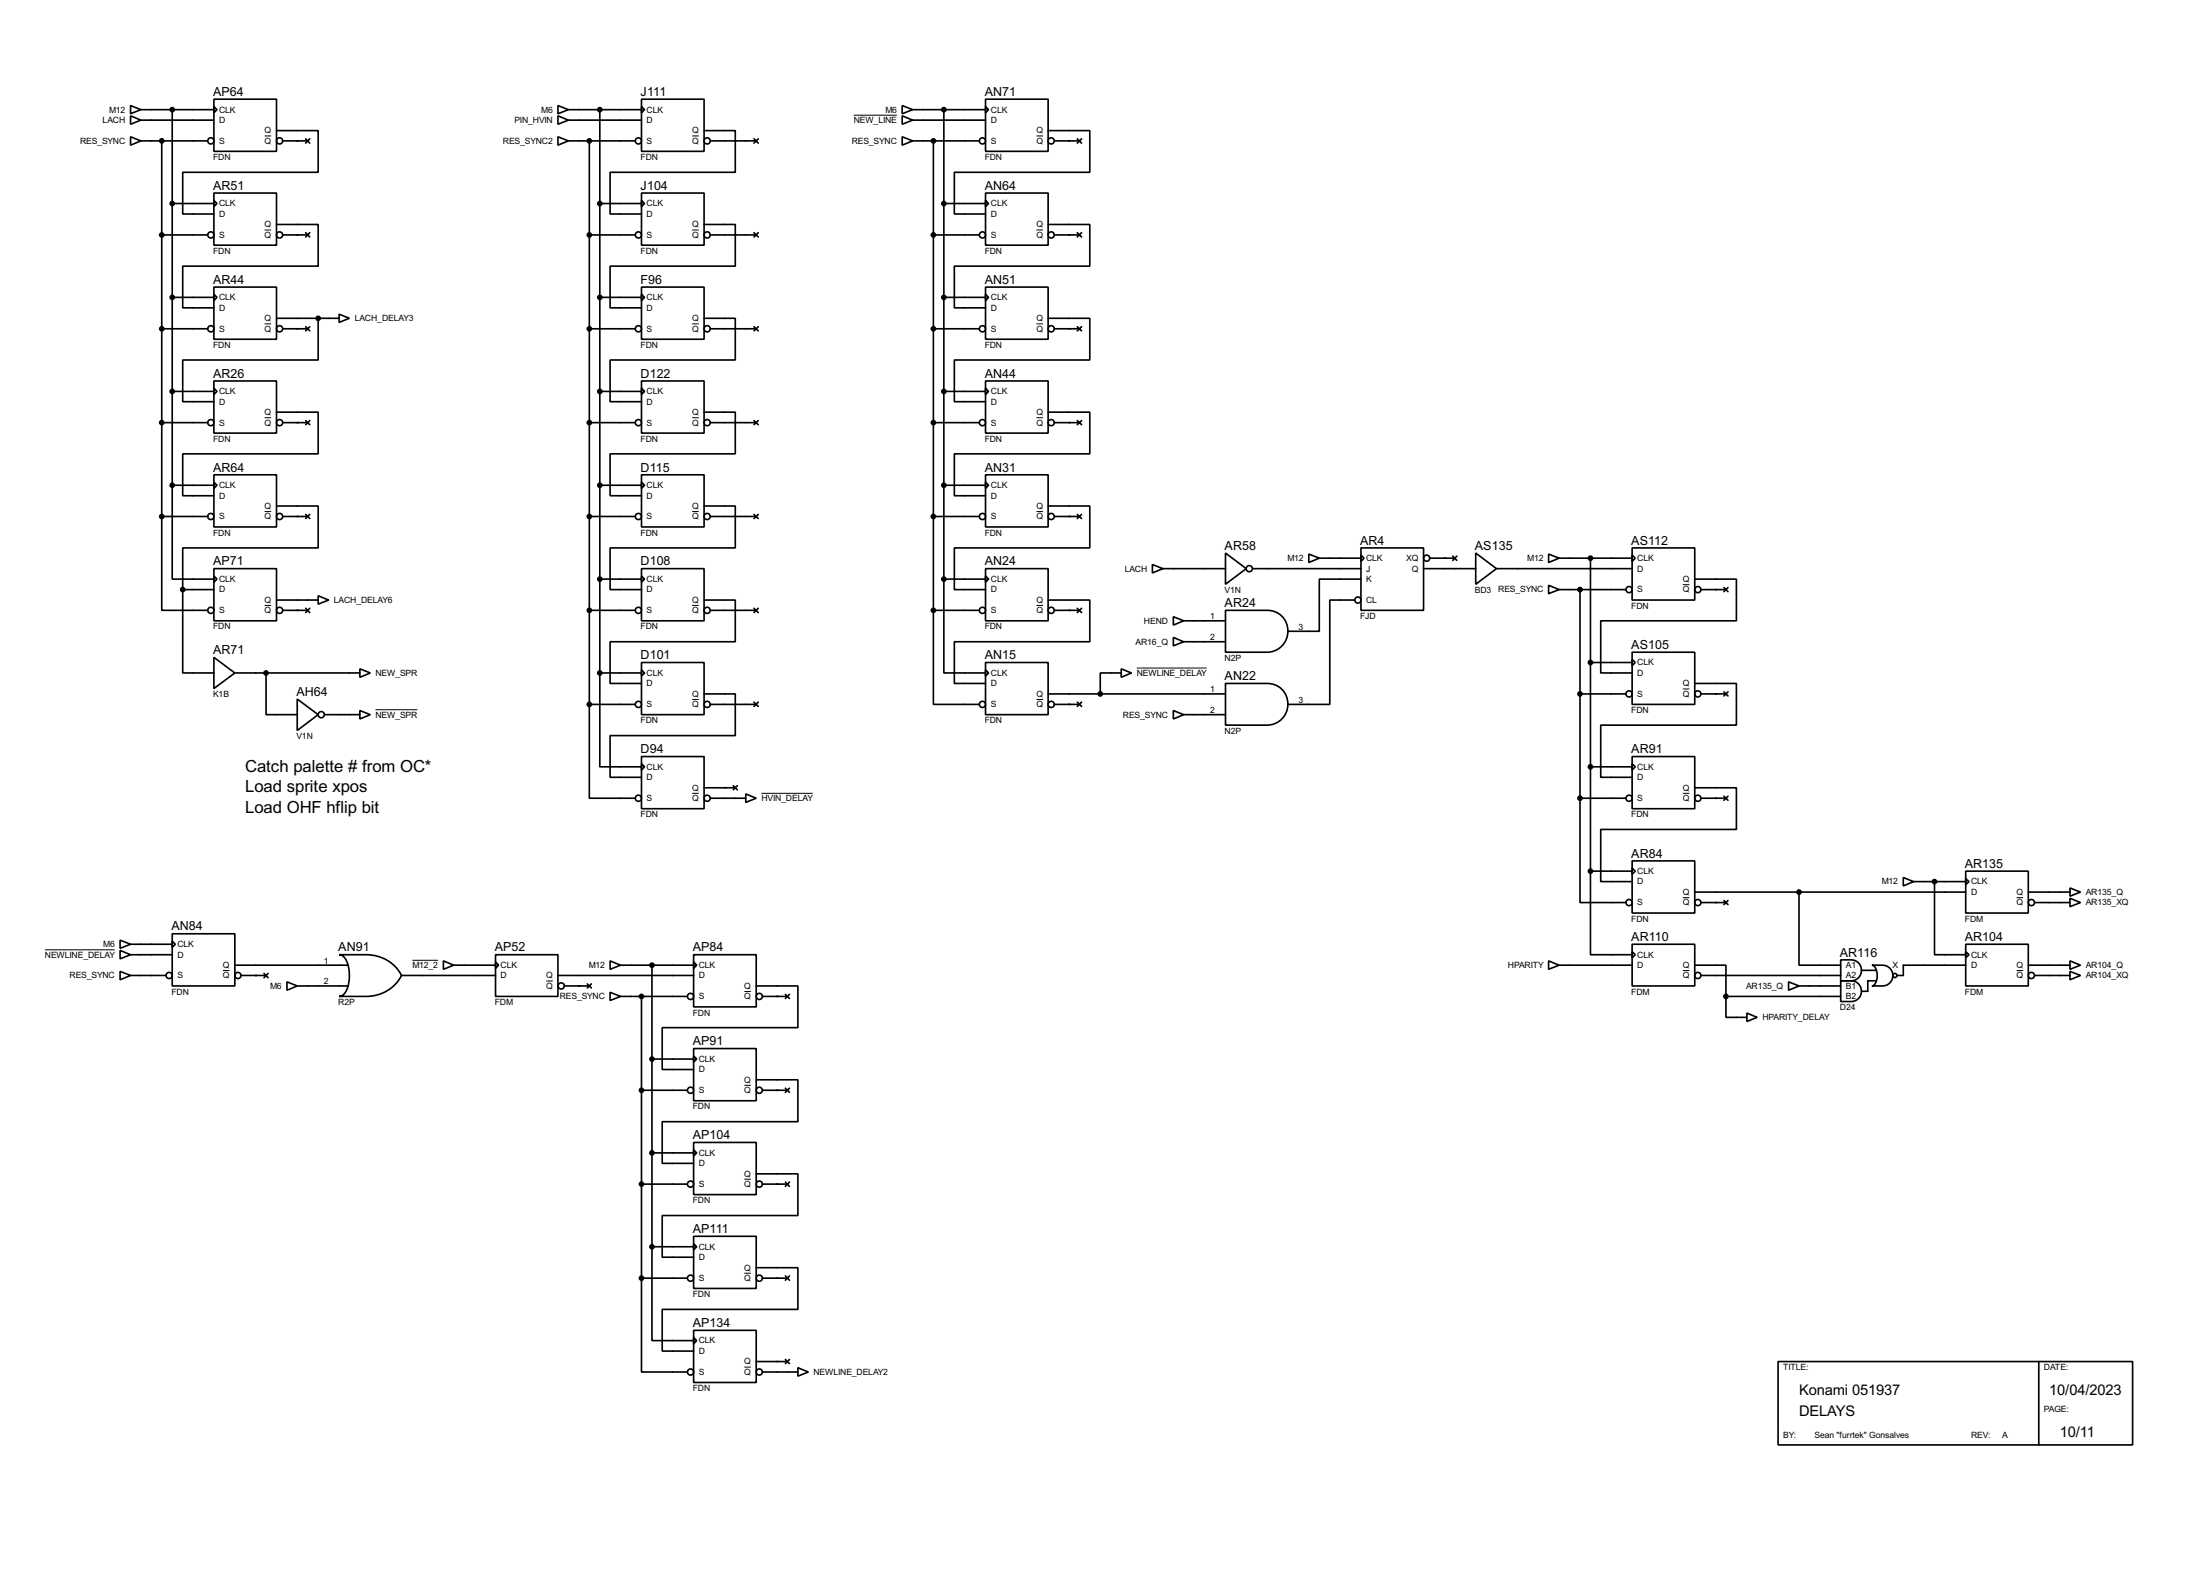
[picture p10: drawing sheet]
<svg xmlns="http://www.w3.org/2000/svg" width="536mm" height="383mm" viewBox="0 0 536 383" stroke-linecap="round" stroke-linejoin="round" font-family="sans-serif">
<g fill="none" stroke="#000" stroke-width=".4">
<path d="M31.8 25.7l2.5 1-2.5 1zM31.8 28.2l2.5 1.1-2.5 1zM31.8 33.3l2.5 1-2.5 1.1zM34.3 29.3h17.8M34.3 26.7h17.8M34.3 34.3h16.3M39.4 34.3v91.5M42 26.7v91.5M52.1 24.2h15.3v12.7h-15.3zM52.1 26l.8 .7-.8 .8zM67.4 31.8h10.1v10.2h-33v10.1h7.6M68.9 34.3h6.1"/>
<path d="M74.5 33.8l1 1.1M75.5 33.8l-1 1.1M135.9 25.7l2.6 1-2.6 1zM135.9 33.3l2.6 1-2.6 1.1zM135.9 28.2l2.6 1.1-2.6 1zM138.5 29.3h17.8M138.5 26.7h17.8M138.5 34.3h16.2M143.6 34.3v137.2M146.1 26.7v137.2M156.3 24.2h15.2v12.7h-15.2zM156.3 26l.7 .7-.7 .8z"/>
<path d="M171.5 31.8h7.6v10.2h-30.5v10.1h7.7M173 34.3h11.2M183.7 33.8l1 1.1M184.7 33.8l-1 1.1M219.8 25.7l2.5 1-2.5 1zM219.8 33.3l2.5 1-2.5 1.1zM219.8 28.2l2.5 1.1-2.5 1zM222.3 29.3h17.8M222.3 26.7h17.8M222.3 34.3h16.3M227.4 34.3v114.3M229.9 26.7v114.3"/>
<path d="M240.1 24.2h15.2v12.7h-15.2zM240.1 26l.7 .7-.7 .8zM255.3 31.8h10.2v10.2h-33v10.1h7.6M256.8 34.3h6.1M262.4 33.8l1.1 1.1M263.5 33.8l-1.1 1.1M39.4 57.2h11.2M42 49.6h10.1M52.1 47h15.3v12.7h-15.3zM52.1 48.8l.8 .8-.8 .7zM67.4 54.7h10.1v10.1h-33v10.2h7.6M68.9 57.2h6.1"/>
<path d="M74.5 56.7l1 1M75.5 56.7l-1 1M143.6 57.2h11.1M146.1 49.6h10.2M156.3 47h15.2v12.7h-15.2zM156.3 48.8l.7 .8-.7 .7zM171.5 54.7h7.6v10.1h-30.5v10.2h7.7M173 57.2h11.2M183.7 56.7l1 1M184.7 56.7l-1 1M227.4 57.2h11.2M229.9 49.6h10.2"/>
<path d="M240.1 47h15.2v12.7h-15.2zM240.1 48.8l.7 .8-.7 .7zM255.3 54.7h10.2v10.1h-33v10.2h7.6M256.8 57.2h6.1M262.4 56.7l1.1 1M263.5 56.7l-1.1 1M42 72.4h10.1M52.1 69.9h15.3v12.7h-15.3zM52.1 71.7l.8 .7-.8 .8zM67.4 77.5h15.2M74.5 79.6l1 1M75.5 79.6l-1 1"/>
<path d="M77.5 77.5v10.2h-33v10.1h7.6M82.6 76.5l2.5 1-2.5 1zM146.1 72.4h10.2M156.3 69.9h15.2v12.7h-15.2zM156.3 71.7l.7 .7-.7 .8zM171.5 77.5h7.6v10.2h-30.5v10.1h7.7M183.7 79.6l1 1M184.7 79.6l-1 1M229.9 72.4h10.2M240.1 69.9h15.2v12.7h-15.2zM240.1 71.7l.7 .7-.7 .8zM255.3 77.5h10.2v10.2h-33v10.1h7.6"/>
<path d="M262.4 79.6l1.1 1M263.5 79.6l-1.1 1M39.4 80.1h11.2M42 95.3h10.1M52.1 92.8h15.3v12.7h-15.3zM52.1 94.5l.8 .8-.8 .8zM68.9 80.1h6.1M143.6 80.1h11.1M146.1 95.3h10.2M156.3 92.8h15.2v12.7h-15.2zM156.3 94.5l.7 .8-.7 .8zM173 80.1h11.2"/>
<path d="M227.4 80.1h11.2M229.9 95.3h10.2M240.1 92.8h15.2v12.7h-15.2zM240.1 94.5l.7 .8-.7 .8zM256.8 80.1h6.1M39.4 102.9h11.2M42 118.2v22.8h10.1M42 118.2h10.1M52.1 115.6h15.3v12.7h-15.3zM52.1 117.4l.8 .8-.8 .7zM67.4 100.4h10.1v10.1h-33v10.2h7.6M68.9 102.9h6.1"/>
<path d="M74.5 102.4l1 1M75.5 102.4l-1 1M143.6 102.9h11.1M146.1 118.2h10.2M156.3 115.6h15.2v12.7h-15.2zM156.3 117.4l.7 .8-.7 .7zM171.5 100.4h7.6v10.1h-30.5v10.2h7.7M173 102.9h11.2M183.7 102.4l1 1M184.7 102.4l-1 1M227.4 102.9h11.2M229.9 118.2h10.2"/>
<path d="M240.1 115.6h15.2v12.7h-15.2zM240.1 117.4l.7 .8-.7 .7zM255.3 100.4h10.2v10.1h-33v10.2h7.6M256.8 102.9h6.1M262.4 102.4l1.1 1M263.5 102.4l-1.1 1M39.4 125.8v22.8h11.2M39.4 125.8h11.2M52.1 138.5h15.3v12.7h-15.3zM67.4 123.2h10.1v10.2h-33v10.2M68.9 125.8h6.1M74.5 125.3l1 1"/>
<path d="M75.5 125.3l-1 1M143.6 125.8h11.1M156.3 138.5h15.2v12.7h-15.2zM171.5 123.2h7.6v10.2h-30.5v10.2h7.7M173 125.8h11.2M183.7 125.3l1 1M184.7 125.3l-1 1M227.4 125.8h11.2M240.1 138.5h15.2v12.7h-15.2zM255.3 123.2h10.2v10.2h-33v10.2h7.6M256.8 125.8h6.1M262.4 125.3l1.1 1"/>
<path d="M263.5 125.3l-1.1 1M280.7 137.5l2.6 1-2.6 1zM283.3 138.5h15.2M298.5 134.7l5.1 3.8-5.1 3.8zM305.1 138.5h26.4M318.8 134.9l2.6 1-2.6 1.1zM321.4 135.9h10.1M331.5 133.4h15.3v15.2h-15.3zM331.5 135.2l.8 .7-.8 .8zM346.8 138.5h12.7M348.3 135.9h6.1M353.9 135.4l1 1.1"/>
<path d="M354.9 135.4l-1 1.1M359.5 134.7l5 3.8-5 3.8zM364.5 138.5h33.1M377.2 134.9l2.6 1-2.6 1.1zM379.8 135.9h17.8M387.4 135.9v76.2M397.6 133.4h15.2v12.7h-15.2zM397.6 135.2l.7 .7-.7 .8zM44.5 143.6v20.3h7.6M44.5 143.6h7.6M52.1 140.3l.8 .7-.8 .8zM67.4 146.1h10.1"/>
<path d="M68.9 148.6h6.1M74.5 148.1l1 1.1M75.5 148.1l-1 1.1M77.5 145.1l2.6 1-2.6 1zM143.6 148.6h11.1M146.1 141h10.2M156.3 140.3l.7 .7-.7 .8zM171.5 146.1h7.6v10.2h-30.5v10.1h7.7M173 148.6h11.2M183.7 148.1l1 1.1M184.7 148.1l-1 1.1M227.4 148.6v22.9h11.2"/>
<path d="M227.4 148.6h11.2M229.9 141v22.9h10.2M229.9 141h10.2M240.1 140.3l.7 .7-.7 .8zM255.3 146.1h10.2v10.2h-33v10.1h7.6M256.8 148.6h6.1M262.4 148.1l1.1 1.1M263.5 148.1l-1.1 1.1M285.8 155.2l2.5 1.1-2.5 1zM285.8 150.2l2.5 1-2.5 1zM288.3 156.3h10.2M288.3 151.2h10.2"/>
<path d="M298.5 148.6h10.2a5.1 5.1 0 0 1 5 5.1 5.1 5.1 0 0 1-5 5.1h-10.2zM330 146.1h-6.1v25.4h-10.2M331.5 141h-10.1v12.7h-7.7M377.2 142.5l2.6 1.1-2.6 1zM379.8 143.6h16.2M384.9 143.6v50.8M397.6 158.8h15.2v12.7h-15.2zM412.8 141h10.2v10.2h-33.1v12.7h7.7M414.3 143.6h6.1M419.9 143.1l1 1M420.9 143.1l-1 1M52.1 160.1l5.1 3.8-5.1 3.8z"/>
<path d="M57.2 163.9h30.5M64.8 163.9v10.1h7.6M72.4 170.2l5.1 3.8-5.1 3.9zM79 174h8.7M87.7 162.9l2.5 1-2.5 1zM87.7 173l2.5 1-2.5 1.1zM143.6 171.5v22.9h11.1M143.6 171.5h11.1M146.1 163.9v22.8h10.2M146.1 163.9h10.2M156.3 161.3h15.2v12.7h-15.2zM156.3 163.1l.7 .8-.7 .7z"/>
<path d="M171.5 169h7.6v10.1h-30.5v10.2h7.7M173 171.5h11.2M183.7 171l1 1M184.7 171l-1 1M240.1 161.3h15.2v12.7h-15.2zM240.1 163.1l.7 .8-.7 .7zM255.3 169h43.2M256.8 171.5h6.1M262.4 171l1.1 1M263.5 171l-1.1 1M273.1 162.9l2.5 1-2.5 1zM273.1 163.9h-5.1v5.1"/>
<path d="M285.8 173l2.5 1-2.5 1.1zM288.3 174h10.2M298.5 166.4h10.2a5.1 5.1 0 0 1 5 5.1 5.1 5.1 0 0 1-5 5.1h-10.2zM384.9 169h11.1M387.4 161.3h10.2M397.6 160.6l.7 .7-.7 .8zM412.8 166.4h10.2v10.2h-33.1v12.7h7.7M414.3 169h6.1M419.9 168.5l1 1M420.9 168.5l-1 1M156.3 184.2h15.2v12.7h-15.2zM156.3 186l.7 .7-.7 .8z"/>
<path d="M171.5 191.8h7.6M173 194.4h8.7M178.6 191.3l1 1M179.6 191.3l-1 1M181.7 193.3l2.5 1.1-2.5 1zM384.9 194.4v25.4h11.1M384.9 194.4h11.1M387.4 186.7h10.2M397.6 184.2h15.2v12.7h-15.2zM397.6 186l.7 .7-.7 .8zM412.8 191.8h10.2v10.2h-33.1v12.7h7.7M414.3 194.4h6.1"/>
<path d="M419.9 193.9l1 1M420.9 193.9l-1 1M387.4 212.1v20.4h10.2M387.4 212.1h10.2M397.6 209.6h15.2v12.7h-15.2zM397.6 211.4l.7 .7-.7 .8zM412.8 217.2h66M414.3 219.8h6.1M419.9 219.3l1 1M420.9 219.3l-1 1M438.2 217.2v17.8h10.2M463.6 213.7l2.5 1-2.5 1z"/>
<path d="M466.1 214.7h12.7M471.2 214.7v17.8h7.6M478.8 212.1h15.3v10.2h-15.3zM478.8 213.9l.8 .8-.8 .7zM494.1 217.2h10.1M495.6 219.8h8.6M504.2 216.2l2.6 1-2.6 1zM504.2 218.7l2.6 1.1-2.6 1zM29.3 228.9l2.5 1-2.5 1zM29.3 236.5l2.5 1-2.5 1.1zM29.3 231.4l2.5 1.1-2.5 1zM31.8 237.5h8.6"/>
<path d="M31.8 229.9h10.2M31.8 232.5h10.2M42 227.4h15.2v12.7h-15.2zM42 229.2l.7 .7-.7 .8zM57.2 235h27.7M58.7 237.5h6.1M64.3 237l1 1.1M65.3 237l-1 1.1M69.9 239.1l2.5 1-2.5 1zM82.6 232.5h6.6a9.4 9.4 0 0 1 8.6 5 9.5 9.5 0 0 1-8.6 5.1h-6.6a3.2 3.2 0 0 0 2.3-3.1 7.8 7.8 0 0 0-1.3-6.6zM97.8 237.5h22.9M108 234l2.5 1-2.5 1z"/>
<path d="M110.5 235h10.2M120.7 232.5h15.2v10.1h-15.2zM120.7 234.2l.8 .8-.8 .8zM135.9 237.5h33.1M143.1 239.6l1 1M144.1 239.6l-1 1M148.6 234l2.6 1-2.6 1zM151.2 235h17.8M158.8 235v68.6M169 232.5h15.2v12.7h-15.2zM169 234.2l.7 .8-.7 .8zM377.2 234l2.6 1-2.6 1z"/>
<path d="M379.8 235h17.8M397.6 229.9h15.2v10.2h-15.2zM397.6 231.7l.7 .8-.7 .7zM412.8 235h7.6v7.6M414.3 237.5h34.1M435.7 239.1l2.5 1-2.5 1zM448.4 233.7a5 5 0 0 1 4.1 .5 2.57 2.57 0 0 1 .8 2.9 2.57 2.57 0 0 1-2.4 1.7h-2.5zM448.4 238.8a5 5 0 0 1 4.1 .5 2.53 2.53 0 0 1 .8 2.9 2.53 2.53 0 0 1-2.4 1.7h-2.5zM453.4 236.3h3.6M456 235a5.2 5.2 0 0 1 4.1 .5 2.54 2.54 0 0 1 .8 2.9 2.54 2.54 0 0 1-2.4 1.7h-2.5a2.26 2.26 0 0 0 1.3-2.6 2.23 2.23 0 0 0-1.3-2.5zM457 238.8h-2v2.6h-1.6M478.8 229.9h15.3v10.2h-15.3z"/>
<path d="M478.8 231.7l.8 .8-.8 .7zM478.8 235h-15.2v2.5h-1.5M494.1 235h10.1M495.6 237.5h8.6M504.2 234l2.6 1-2.6 1zM504.2 236.5l2.6 1-2.6 1.1zM72.4 240.1h12.5M137.5 240.1h6.1M148.6 241.6l2.6 1-2.6 1zM151.2 242.6h16.2M156.3 242.6v68.6M158.8 257.9h10.2"/>
<path d="M169 255.3h15.2v12.7h-15.2zM169 257.1l.7 .8-.7 .7zM184.2 240.1h10.2v10.1h-33.1v10.2h7.7M185.7 242.6h6.1M191.3 242.1l1 1M192.3 242.1l-1 1M420.4 242.6v5.1h5.1M420.4 242.6h28M425.5 246.7l2.5 1-2.5 1zM438.2 240.1h10.2M156.3 265.5h11.1M169 278.2h15.2v12.7h-15.2z"/>
<path d="M169 280l.7 .7-.7 .8zM184.2 262.9h10.2v10.2h-33.1v10.2h7.7M185.7 265.5h6.1M191.3 265l1 1M192.3 265l-1 1M156.3 288.3h11.1M158.8 280.7h10.2M184.2 285.8h10.2v10.2h-33.1v10.1h7.7M185.7 288.3h6.1M191.3 287.8l1 1.1M192.3 287.8l-1 1.1M156.3 311.2v22.9h11.1"/>
<path d="M156.3 311.2h11.1M158.8 303.6v22.8h10.2M158.8 303.6h10.2M169 301h15.2v12.7h-15.2zM169 302.8l.7 .8-.7 .7zM184.2 308.7h10.2v10.1h-33.1v10.2h7.7M185.7 311.2h6.1M191.3 310.7l1 1M192.3 310.7l-1 1M169 323.9h15.2v12.7h-15.2zM169 325.7l.7 .7-.7 .8zM184.2 331.5h7.6"/>
<path d="M185.7 334.1h8.7M191.3 331l1 1M192.3 331l-1 1M194.4 333l2.5 1.1-2.5 1zM433.1 331.5h86.4v20.3h-86.4zM496.6 331.5v20.3"/>
<circle cx="51.3" cy="34.3" r=".75"/>
<circle cx="68.1" cy="34.3" r=".75"/>
<circle cx="155.5" cy="34.3" r=".75"/>
<circle cx="172.2" cy="34.3" r=".75"/>
<circle cx="239.3" cy="34.3" r=".75"/>
<circle cx="256" cy="34.3" r=".75"/>
<circle cx="51.3" cy="57.2" r=".75"/>
<circle cx="68.1" cy="57.2" r=".75"/>
<circle cx="155.5" cy="57.2" r=".75"/>
<circle cx="172.2" cy="57.2" r=".75"/>
<circle cx="239.3" cy="57.2" r=".75"/>
<circle cx="256" cy="57.2" r=".75"/>
<circle cx="51.3" cy="80.1" r=".75"/>
<circle cx="68.1" cy="80.1" r=".75"/>
<circle cx="155.5" cy="80.1" r=".75"/>
<circle cx="172.2" cy="80.1" r=".75"/>
<circle cx="239.3" cy="80.1" r=".75"/>
<circle cx="256" cy="80.1" r=".75"/>
<circle cx="51.3" cy="102.9" r=".75"/>
<circle cx="68.1" cy="102.9" r=".75"/>
<circle cx="155.5" cy="102.9" r=".75"/>
<circle cx="172.2" cy="102.9" r=".75"/>
<circle cx="239.3" cy="102.9" r=".75"/>
<circle cx="256" cy="102.9" r=".75"/>
<circle cx="51.3" cy="125.8" r=".75"/>
<circle cx="68.1" cy="125.8" r=".75"/>
<circle cx="155.5" cy="125.8" r=".75"/>
<circle cx="172.2" cy="125.8" r=".75"/>
<circle cx="239.3" cy="125.8" r=".75"/>
<circle cx="256" cy="125.8" r=".75"/>
<circle cx="304.3" cy="138.5" r=".75"/>
<circle cx="347.5" cy="135.9" r=".75"/>
<circle cx="51.3" cy="148.6" r=".75"/>
<circle cx="68.1" cy="148.6" r=".75"/>
<circle cx="155.5" cy="148.6" r=".75"/>
<circle cx="172.2" cy="148.6" r=".75"/>
<circle cx="239.3" cy="148.6" r=".75"/>
<circle cx="256" cy="148.6" r=".75"/>
<circle cx="330.7" cy="146.1" r=".75"/>
<circle cx="396.8" cy="143.6" r=".75"/>
<circle cx="413.5" cy="143.6" r=".75"/>
<circle cx="78.2" cy="174" r=".75"/>
<circle cx="155.5" cy="171.5" r=".75"/>
<circle cx="172.2" cy="171.5" r=".75"/>
<circle cx="239.3" cy="171.5" r=".75"/>
<circle cx="256" cy="171.5" r=".75"/>
<circle cx="396.8" cy="169" r=".75"/>
<circle cx="413.5" cy="169" r=".75"/>
<circle cx="155.5" cy="194.4" r=".75"/>
<circle cx="172.2" cy="194.4" r=".75"/>
<circle cx="396.8" cy="194.4" r=".75"/>
<circle cx="413.5" cy="194.4" r=".75"/>
<circle cx="396.8" cy="219.8" r=".75"/>
<circle cx="413.5" cy="219.8" r=".75"/>
<circle cx="494.8" cy="219.8" r=".75"/>
<circle cx="41.2" cy="237.5" r=".75"/>
<circle cx="57.9" cy="237.5" r=".75"/>
<circle cx="413.5" cy="237.5" r=".75"/>
<circle cx="461.5" cy="237.5" r=".5"/>
<circle cx="494.8" cy="237.5" r=".75"/>
<circle cx="136.7" cy="240.1" r=".75"/>
<circle cx="168.2" cy="242.6" r=".75"/>
<circle cx="184.9" cy="242.6" r=".75"/>
<circle cx="168.2" cy="265.5" r=".75"/>
<circle cx="184.9" cy="265.5" r=".75"/>
<circle cx="168.2" cy="288.3" r=".75"/>
<circle cx="184.9" cy="288.3" r=".75"/>
<circle cx="168.2" cy="311.2" r=".75"/>
<circle cx="184.9" cy="311.2" r=".75"/>
<circle cx="168.2" cy="334.1" r=".75"/>
<circle cx="184.9" cy="334.1" r=".75"/>
</g>
<g fill="#000">
<circle cx="72.4" cy="34.3" r=".2"/>
<circle cx="260.4" cy="34.3" r=".2"/>
<circle cx="72.4" cy="57.2" r=".2"/>
<circle cx="260.4" cy="57.2" r=".2"/>
<circle cx="72.4" cy="80.1" r=".2"/>
<circle cx="260.4" cy="80.1" r=".2"/>
<circle cx="72.4" cy="102.9" r=".2"/>
<circle cx="260.4" cy="102.9" r=".2"/>
<circle cx="72.4" cy="125.8" r=".2"/>
<circle cx="260.4" cy="125.8" r=".2"/>
<circle cx="351.8" cy="135.9" r=".2"/>
<circle cx="72.4" cy="148.6" r=".2"/>
<circle cx="260.4" cy="148.6" r=".2"/>
<circle cx="417.9" cy="143.6" r=".2"/>
<circle cx="260.4" cy="171.5" r=".2"/>
<circle cx="417.9" cy="169" r=".2"/>
<circle cx="176.6" cy="191.8" r=".2"/>
<circle cx="417.9" cy="194.4" r=".2"/>
<circle cx="417.9" cy="219.8" r=".2"/>
<circle cx="62.3" cy="237.5" r=".2"/>
<circle cx="141" cy="240.1" r=".2"/>
<circle cx="189.3" cy="242.6" r=".2"/>
<circle cx="189.3" cy="265.5" r=".2"/>
<circle cx="189.3" cy="288.3" r=".2"/>
<circle cx="189.3" cy="311.2" r=".2"/>
<circle cx="189.3" cy="331.5" r=".2"/>
</g>
<g fill="none" stroke="#000" stroke-width=".24">
<path d="M64.5 33.1h1.6M168.6 33.1h1.6M208 28.1h10.5M252.5 33.1h1.6M64.5 56h1.6M168.6 56h1.6M252.5 56h1.6M64.5 78.9h1.6M168.6 78.9h1.6M252.5 78.9h1.6M64.5 101.7h1.6M168.6 101.7h1.6"/>
<path d="M252.5 101.7h1.6M64.5 124.6h1.6M168.6 124.6h1.6M252.5 124.6h1.6M64.5 147.4h1.6M168.6 147.4h1.6M252.5 147.4h1.6M409.9 142.4h1.6M91.5 172.8h10.2M168.6 170.3h1.6M252.5 170.3h1.6M276.9 162.7h17"/>
<path d="M409.9 167.8h1.6M168.6 193.2h1.6M185.5 193.2h12.5M409.9 193.2h1.6M409.9 218.6h1.6M491.2 218.6h1.6M11 231.3h17M54.3 236.3h1.6M100.5 233.8h6.2M133.1 238.9h1.6M409.9 236.3h1.6M491.2 236.3h1.6"/>
<path d="M181.3 241.4h1.6M181.3 264.3h1.6M181.3 287.1h1.6M181.3 310h1.6M181.3 332.9h1.6"/>
</g>
<g fill="#000" stroke="#000" stroke-width=".4">
<circle cx="39.4" cy="34.3" r=".5"/>
<circle cx="41.9" cy="26.7" r=".5"/>
<circle cx="143.5" cy="34.3" r=".5"/>
<circle cx="146.1" cy="26.7" r=".5"/>
<circle cx="227.3" cy="34.3" r=".5"/>
<circle cx="229.9" cy="26.7" r=".5"/>
<circle cx="39.4" cy="57.2" r=".5"/>
<circle cx="41.9" cy="49.6" r=".5"/>
<circle cx="143.5" cy="57.2" r=".5"/>
<circle cx="146.1" cy="49.6" r=".5"/>
<circle cx="227.3" cy="57.2" r=".5"/>
<circle cx="229.9" cy="49.6" r=".5"/>
<circle cx="41.9" cy="72.4" r=".5"/>
<circle cx="77.5" cy="77.5" r=".5"/>
<circle cx="146.1" cy="72.4" r=".5"/>
<circle cx="229.9" cy="72.4" r=".5"/>
<circle cx="39.4" cy="80.1" r=".5"/>
<circle cx="41.9" cy="95.3" r=".5"/>
<circle cx="143.5" cy="80.1" r=".5"/>
<circle cx="146.1" cy="95.3" r=".5"/>
<circle cx="227.3" cy="80.1" r=".5"/>
<circle cx="229.9" cy="95.3" r=".5"/>
<circle cx="39.4" cy="102.9" r=".5"/>
<circle cx="41.9" cy="118.2" r=".5"/>
<circle cx="143.5" cy="102.9" r=".5"/>
<circle cx="146.1" cy="118.2" r=".5"/>
<circle cx="227.3" cy="102.9" r=".5"/>
<circle cx="229.9" cy="118.2" r=".5"/>
<circle cx="39.4" cy="125.8" r=".5"/>
<circle cx="143.5" cy="125.8" r=".5"/>
<circle cx="227.3" cy="125.8" r=".5"/>
<circle cx="387.4" cy="135.9" r=".5"/>
<circle cx="44.5" cy="143.6" r=".5"/>
<circle cx="143.5" cy="148.6" r=".5"/>
<circle cx="146.1" cy="141" r=".5"/>
<circle cx="227.3" cy="148.6" r=".5"/>
<circle cx="229.9" cy="141" r=".5"/>
<circle cx="384.8" cy="143.6" r=".5"/>
<circle cx="64.8" cy="163.9" r=".5"/>
<circle cx="143.5" cy="171.5" r=".5"/>
<circle cx="146.1" cy="163.9" r=".5"/>
<circle cx="268" cy="169" r=".5"/>
<circle cx="384.8" cy="169" r=".5"/>
<circle cx="387.4" cy="161.3" r=".5"/>
<circle cx="384.8" cy="194.4" r=".5"/>
<circle cx="387.4" cy="186.7" r=".5"/>
<circle cx="387.4" cy="212.1" r=".5"/>
<circle cx="438.2" cy="217.2" r=".5"/>
<circle cx="471.2" cy="214.7" r=".5"/>
<circle cx="158.8" cy="235" r=".5"/>
<circle cx="156.2" cy="242.6" r=".5"/>
<circle cx="158.8" cy="257.9" r=".5"/>
<circle cx="420.4" cy="242.6" r=".5"/>
<circle cx="156.2" cy="265.5" r=".5"/>
<circle cx="156.2" cy="288.3" r=".5"/>
<circle cx="158.8" cy="280.7" r=".5"/>
<circle cx="156.2" cy="311.2" r=".5"/>
<circle cx="158.8" cy="303.6" r=".5"/>
</g>
<g font-size="4.6">
<text x="59.7" y="187.9">Catch palette # from OC*</text>
<text x="59.7" y="192.9">Load sprite xpos</text>
<text x="59.7" y="198">Load OHF hflip bit</text>
</g>
<g font-size="4">
<text x="438.2" y="339.7">Konami 051937</text>
<text x="499.2" y="339.7">10/04/2023</text>
<text x="438.2" y="344.7">DELAYS</text>
<text x="501.7" y="349.8">10/11</text>
</g>
<g font-size="3.4">
<text x="51.9" y="23.3">AP64</text>
<text x="156.1" y="23.3">J111</text>
<text x="239.9" y="23.3">AN71</text>
<text x="51.9" y="46.2">AR51</text>
<text x="156.1" y="46.2">J104</text>
<text x="239.9" y="46.2">AN64</text>
<text x="51.9" y="69.1">AR44</text>
<text x="156.1" y="69.1">F96</text>
<text x="239.9" y="69.1">AN51</text>
<text x="51.9" y="92">AR26</text>
<text x="156.1" y="92">D122</text>
<text x="239.9" y="92">AN44</text>
<text x="51.9" y="114.8">AR64</text>
<text x="156.1" y="114.8">D115</text>
<text x="239.9" y="114.8">AN31</text>
<text x="51.9" y="137.6">AP71</text>
<text x="156.1" y="137.6">D108</text>
<text x="239.9" y="137.6">AN24</text>
<text x="298.3" y="133.9">AR58</text>
<text x="331.3" y="132.6">AR4</text>
<text x="359.3" y="133.9">AS135</text>
<text x="397.4" y="132.6">AS112</text>
<text x="298.3" y="147.8">AR24</text>
<text x="51.9" y="159.3">AR71</text>
<text x="156.1" y="160.5">D101</text>
<text x="239.9" y="160.5">AN15</text>
<text x="397.4" y="158">AS105</text>
<text x="298.3" y="165.6">AN22</text>
<text x="72.2" y="169.4">AH64</text>
<text x="156.1" y="183.4">D94</text>
<text x="397.4" y="183.4">AR91</text>
<text x="397.4" y="208.8">AR84</text>
<text x="478.6" y="211.3">AR135</text>
<text x="41.8" y="226.6">AN84</text>
<text x="82.4" y="231.7">AN91</text>
<text x="120.5" y="231.7">AP52</text>
<text x="168.8" y="231.7">AP84</text>
<text x="397.4" y="229.1">AR110</text>
<text x="448.2" y="232.9">AR116</text>
<text x="478.6" y="229.1">AR104</text>
<text x="168.8" y="254.5">AP91</text>
<text x="168.8" y="277.4">AP104</text>
<text x="168.8" y="300.2">AP111</text>
<text x="168.8" y="323.1">AP134</text>
</g>
<g font-size="2.4">
<text x="25" y="30">LACH</text>
<text x="26.6" y="27.4">M12</text>
<text x="53.4" y="27.4">CLK</text>
<text x="53.4" y="30">D</text>
<text x="125.3" y="30">PIN_HVIN</text>
<text x="131.9" y="27.4">M6</text>
<text x="157.5" y="27.4">CLK</text>
<text x="157.5" y="30">D</text>
<text x="208" y="30">NEW_LINE</text>
<text x="215.7" y="27.4">M6</text>
<text x="241.4" y="27.4">CLK</text>
<text x="241.4" y="30">D</text>
<text x="19.5" y="35">RES_SYNC</text>
<text x="53.4" y="35">S</text>
<text x="64.5" y="32.5">Q</text>
<text x="64.5" y="35">Q</text>
<text x="122.5" y="35">RES_SYNC2</text>
<text x="157.5" y="35">S</text>
<text x="168.6" y="32.5">Q</text>
<text x="168.6" y="35">Q</text>
<text x="207.5" y="35">RES_SYNC</text>
<text x="241.4" y="35">S</text>
<text x="252.5" y="32.5">Q</text>
<text x="252.5" y="35">Q</text>
<text x="51.9" y="38.9">FDN</text>
<text x="156.1" y="38.9">FDN</text>
<text x="239.9" y="38.9">FDN</text>
<text x="53.4" y="50.2">CLK</text>
<text x="53.4" y="52.8">D</text>
<text x="157.5" y="50.2">CLK</text>
<text x="157.5" y="52.8">D</text>
<text x="241.4" y="50.2">CLK</text>
<text x="241.4" y="52.8">D</text>
<text x="53.4" y="57.9">S</text>
<text x="64.5" y="55.4">Q</text>
<text x="64.5" y="57.9">Q</text>
<text x="157.5" y="57.9">S</text>
<text x="168.6" y="55.4">Q</text>
<text x="168.6" y="57.9">Q</text>
<text x="241.4" y="57.9">S</text>
<text x="252.5" y="55.4">Q</text>
<text x="252.5" y="57.9">Q</text>
<text x="51.9" y="61.8">FDN</text>
<text x="156.1" y="61.8">FDN</text>
<text x="239.9" y="61.8">FDN</text>
<text x="53.4" y="73.1">CLK</text>
<text x="53.4" y="75.6">D</text>
<text x="157.5" y="73.1">CLK</text>
<text x="157.5" y="75.6">D</text>
<text x="241.4" y="73.1">CLK</text>
<text x="241.4" y="75.6">D</text>
<text x="53.4" y="80.8">S</text>
<text x="64.5" y="78.2">Q</text>
<text x="64.5" y="80.8">Q</text>
<text x="86.4" y="78.2">LACH_DELAY3</text>
<text x="157.5" y="80.8">S</text>
<text x="168.6" y="78.2">Q</text>
<text x="168.6" y="80.8">Q</text>
<text x="241.4" y="80.8">S</text>
<text x="252.5" y="78.2">Q</text>
<text x="252.5" y="80.8">Q</text>
<text x="51.9" y="84.7">FDN</text>
<text x="156.1" y="84.7">FDN</text>
<text x="239.9" y="84.7">FDN</text>
<text x="53.4" y="96">CLK</text>
<text x="157.5" y="96">CLK</text>
<text x="241.4" y="96">CLK</text>
<text x="53.4" y="98.5">D</text>
<text x="64.5" y="101">Q</text>
<text x="157.5" y="98.5">D</text>
<text x="168.6" y="101">Q</text>
<text x="241.4" y="98.5">D</text>
<text x="252.5" y="101">Q</text>
<text x="51.9" y="107.6">FDN</text>
<text x="53.4" y="103.6">S</text>
<text x="64.5" y="103.6">Q</text>
<text x="156.1" y="107.6">FDN</text>
<text x="157.5" y="103.6">S</text>
<text x="168.6" y="103.6">Q</text>
<text x="239.9" y="107.6">FDN</text>
<text x="241.4" y="103.6">S</text>
<text x="252.5" y="103.6">Q</text>
<text x="53.4" y="118.9">CLK</text>
<text x="157.5" y="118.9">CLK</text>
<text x="241.4" y="118.9">CLK</text>
<text x="53.4" y="121.4">D</text>
<text x="64.5" y="123.9">Q</text>
<text x="157.5" y="121.4">D</text>
<text x="168.6" y="123.9">Q</text>
<text x="241.4" y="121.4">D</text>
<text x="252.5" y="123.9">Q</text>
<text x="51.9" y="130.4">FDN</text>
<text x="53.4" y="126.4">S</text>
<text x="64.5" y="126.4">Q</text>
<text x="156.1" y="130.4">FDN</text>
<text x="157.5" y="126.4">S</text>
<text x="168.6" y="126.4">Q</text>
<text x="239.9" y="130.4">FDN</text>
<text x="241.4" y="126.4">S</text>
<text x="252.5" y="126.4">Q</text>
<text x="313.6" y="136.6">M12</text>
<text x="332.8" y="136.6">CLK</text>
<text x="342.5" y="136.6">XQ</text>
<text x="372" y="136.6">M12</text>
<text x="398.8" y="136.6">CLK</text>
<text x="53.4" y="141.7">CLK</text>
<text x="157.5" y="141.7">CLK</text>
<text x="241.4" y="141.7">CLK</text>
<text x="274" y="139.2">LACH</text>
<text x="332.8" y="139.2">J</text>
<text x="332.8" y="141.7">K</text>
<text x="343.9" y="139.2">Q</text>
<text x="398.8" y="139.2">D</text>
<text x="409.9" y="141.7">Q</text>
<text x="53.4" y="144.3">D</text>
<text x="53.4" y="149.3">S</text>
<text x="64.5" y="146.8">Q</text>
<text x="64.5" y="149.3">Q</text>
<text x="81.3" y="146.8">LACH_DELAY6</text>
<text x="157.5" y="144.3">D</text>
<text x="157.5" y="149.3">S</text>
<text x="168.6" y="146.8">Q</text>
<text x="168.6" y="149.3">Q</text>
<text x="241.4" y="144.3">D</text>
<text x="241.4" y="149.3">S</text>
<text x="252.5" y="146.8">Q</text>
<text x="252.5" y="149.3">Q</text>
<text x="298.3" y="144.4">V1N</text>
<text x="332.8" y="146.8">CL</text>
<text x="359.3" y="144.4">BD3</text>
<text x="365" y="144.3">RES_SYNC</text>
<text x="397.4" y="148.2">FDN</text>
<text x="398.8" y="144.3">S</text>
<text x="409.9" y="144.3">Q</text>
<text x="51.9" y="153.3">FDN</text>
<text x="156.1" y="153.3">FDN</text>
<text x="239.9" y="153.3">FDN</text>
<text x="278.7" y="151.9">HEND</text>
<text x="294.8" y="150.8">1</text>
<text x="294.8" y="155.9">2</text>
<text x="316.3" y="153.3">3</text>
<text x="331.3" y="150.7">FJD</text>
<text x="276.6" y="157">AR16_Q</text>
<text x="298.3" y="160.9">N2P</text>
<text x="91.5" y="164.6">NEW_SPR</text>
<text x="157.5" y="164.6">CLK</text>
<text x="157.5" y="167.1">D</text>
<text x="241.4" y="164.6">CLK</text>
<text x="241.4" y="167.1">D</text>
<text x="276.9" y="164.6">NEWLINE_DELAY</text>
<text x="398.8" y="162">CLK</text>
<text x="398.8" y="164.6">D</text>
<text x="409.9" y="167.1">Q</text>
<text x="51.9" y="169.8">K1B</text>
<text x="157.5" y="172.2">S</text>
<text x="168.6" y="169.7">Q</text>
<text x="168.6" y="172.2">Q</text>
<text x="241.4" y="172.2">S</text>
<text x="252.5" y="169.7">Q</text>
<text x="252.5" y="172.2">Q</text>
<text x="294.8" y="168.6">1</text>
<text x="294.8" y="173.6">2</text>
<text x="316.3" y="171.1">3</text>
<text x="397.4" y="173.6">FDN</text>
<text x="398.8" y="169.7">S</text>
<text x="409.9" y="169.7">Q</text>
<text x="72.2" y="179.9">V1N</text>
<text x="91.5" y="174.7">NEW_SPR</text>
<text x="156.1" y="176.1">FDN</text>
<text x="239.9" y="176.1">FDN</text>
<text x="273.5" y="174.7">RES_SYNC</text>
<text x="298.3" y="178.7">N2P</text>
<text x="157.5" y="187.4">CLK</text>
<text x="157.5" y="190">D</text>
<text x="398.8" y="187.4">CLK</text>
<text x="398.8" y="190">D</text>
<text x="157.5" y="195.1">S</text>
<text x="168.6" y="192.5">Q</text>
<text x="168.6" y="195.1">Q</text>
<text x="185.5" y="195.1">HVIN_DELAY</text>
<text x="398.8" y="195.1">S</text>
<text x="409.9" y="192.5">Q</text>
<text x="409.9" y="195.1">Q</text>
<text x="156.1" y="199">FDN</text>
<text x="397.4" y="199">FDN</text>
<text x="398.8" y="212.8">CLK</text>
<text x="398.8" y="215.4">D</text>
<text x="458.4" y="215.4">M12</text>
<text x="480.1" y="215.4">CLK</text>
<text x="398.8" y="220.5">S</text>
<text x="409.9" y="217.9">Q</text>
<text x="409.9" y="220.5">Q</text>
<text x="480.1" y="217.9">D</text>
<text x="491.2" y="217.9">Q</text>
<text x="491.2" y="220.5">Q</text>
<text x="508.1" y="217.9">AR135_Q</text>
<text x="508.1" y="220.5">AR135_XQ</text>
<text x="397.4" y="224.4">FDN</text>
<text x="478.6" y="224.4">FDM</text>
<text x="11" y="233.2">NEWLINE_DELAY</text>
<text x="25.2" y="230.6">M6</text>
<text x="43.2" y="230.6">CLK</text>
<text x="43.2" y="233.2">D</text>
<text x="398.8" y="233.2">CLK</text>
<text x="480.1" y="233.2">CLK</text>
<text x="17" y="238.2">RES_SYNC</text>
<text x="43.2" y="238.2">S</text>
<text x="54.3" y="235.7">Q</text>
<text x="54.3" y="238.2">Q</text>
<text x="78.9" y="234.6">1</text>
<text x="78.9" y="239.7">2</text>
<text x="100.5" y="235.7">M12_2</text>
<text x="122" y="235.7">CLK</text>
<text x="122" y="238.2">D</text>
<text x="133.1" y="238.2">Q</text>
<text x="143.4" y="235.7">M12</text>
<text x="170.2" y="235.7">CLK</text>
<text x="170.2" y="238.2">D</text>
<text x="367.3" y="235.7">HPARITY</text>
<text x="398.8" y="235.7">D</text>
<text x="409.9" y="235.7">Q</text>
<text x="409.9" y="238.2">Q</text>
<text x="449.6" y="235.7">A1</text>
<text x="449.6" y="238.2">A2</text>
<text x="461" y="235.7">X</text>
<text x="480.1" y="235.7">D</text>
<text x="491.2" y="235.7">Q</text>
<text x="491.2" y="238.2">Q</text>
<text x="508.1" y="235.7">AR104_Q</text>
<text x="508.1" y="238.2">AR104_XQ</text>
<text x="41.8" y="242.2">FDN</text>
<text x="65.8" y="240.8">M6</text>
<text x="82.4" y="244.7">R2P</text>
<text x="120.5" y="244.7">FDM</text>
<text x="133.1" y="240.8">Q</text>
<text x="136.4" y="243.3">RES_SYNC</text>
<text x="170.2" y="243.3">S</text>
<text x="181.3" y="240.8">Q</text>
<text x="181.3" y="243.3">Q</text>
<text x="397.4" y="242.2">FDM</text>
<text x="425.3" y="240.8">AR135_Q</text>
<text x="448.2" y="246">D24</text>
<text x="449.6" y="240.8">B1</text>
<text x="449.6" y="243.3">B2</text>
<text x="478.6" y="242.2">FDM</text>
<text x="168.8" y="247.3">FDN</text>
<text x="429.3" y="248.4">HPARITY_DELAY</text>
<text x="170.2" y="258.6">CLK</text>
<text x="170.2" y="261.1">D</text>
<text x="181.3" y="263.6">Q</text>
<text x="170.2" y="266.2">S</text>
<text x="181.3" y="266.2">Q</text>
<text x="168.8" y="270.1">FDN</text>
<text x="170.2" y="281.4">CLK</text>
<text x="170.2" y="284">D</text>
<text x="181.3" y="286.5">Q</text>
<text x="168.8" y="293">FDN</text>
<text x="170.2" y="289">S</text>
<text x="181.3" y="289">Q</text>
<text x="170.2" y="304.3">CLK</text>
<text x="170.2" y="306.8">D</text>
<text x="170.2" y="311.9">S</text>
<text x="181.3" y="309.4">Q</text>
<text x="181.3" y="311.9">Q</text>
<text x="168.8" y="315.8">FDN</text>
<text x="170.2" y="327.1">CLK</text>
<text x="170.2" y="329.7">D</text>
<text x="170.2" y="334.8">S</text>
<text x="181.3" y="332.2">Q</text>
<text x="181.3" y="334.8">Q</text>
<text x="198.2" y="334.8">NEWLINE_DELAY2</text>
<text x="434.4" y="333.7">TITLE:</text>
<text x="497.9" y="333.7">DATE:</text>
<text x="168.8" y="338.7">FDN</text>
<text x="497.9" y="343.8">PAGE:</text>
<text x="434.4" y="350.2">BY:</text>
<text x="442" y="350.2">Sean &quot;furrtek&quot; Gonsalves</text>
<text x="480.1" y="350.2">REV:</text>
<text x="487.7" y="350.2">A</text>
</g>
</svg>
